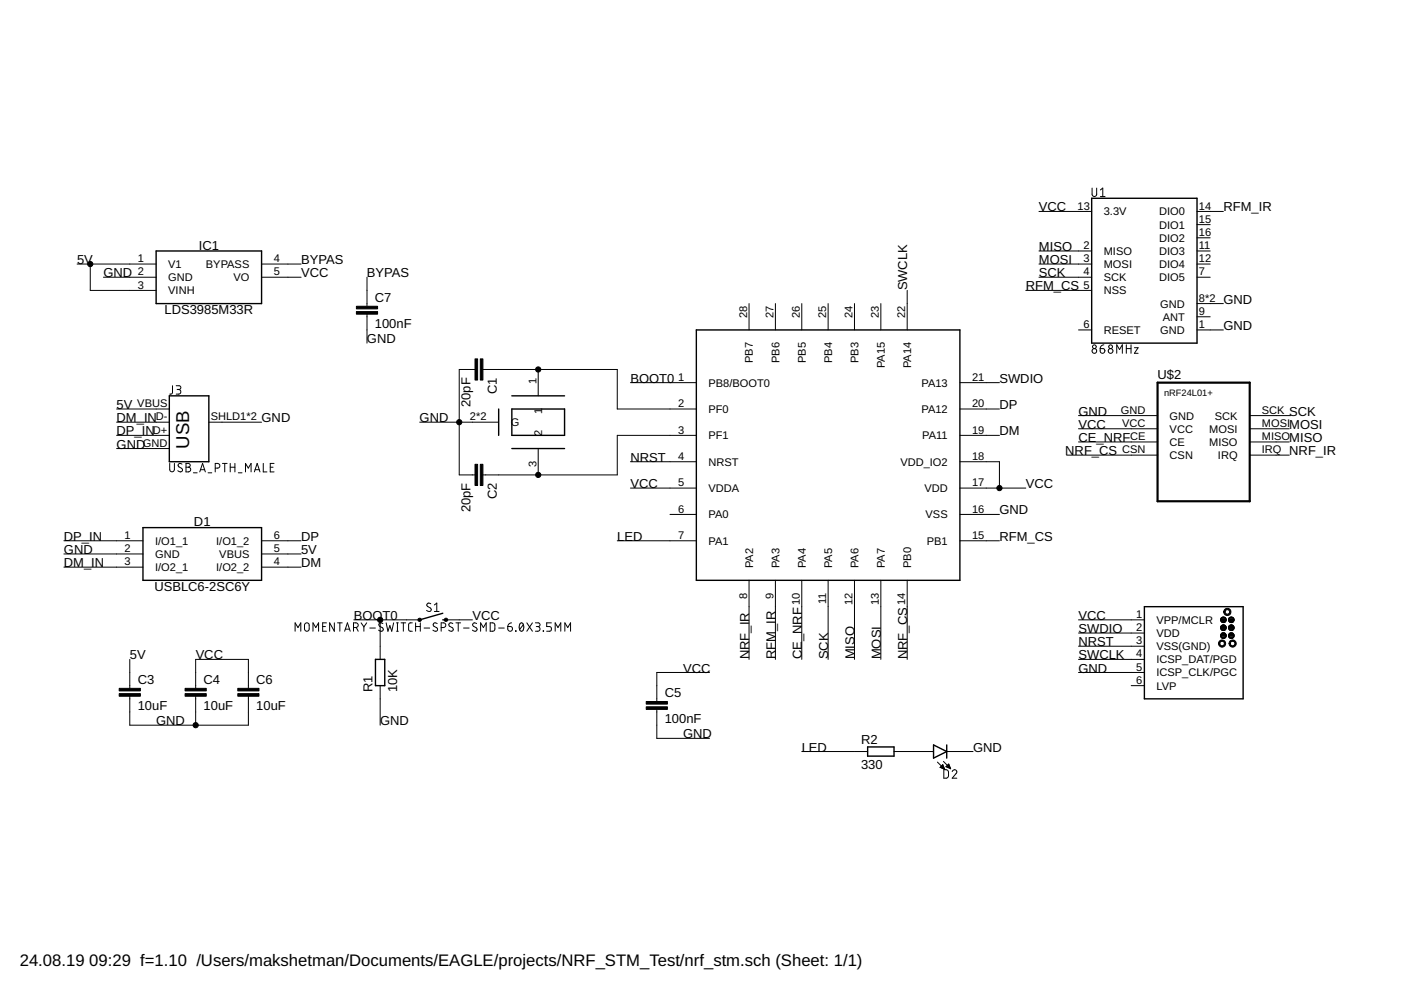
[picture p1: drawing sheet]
<svg xmlns="http://www.w3.org/2000/svg" width="297mm" height="210mm" viewBox="0 0 297 210" stroke-linecap="round" stroke-linejoin="round" font-family="sans-serif">
<g fill="none" stroke="#000" stroke-width=".21">
<path d="M231.5 39.9v1.3a.49 .49 0 0 0 .5 .5 .49 .49 0 0 0 .5-.5v-1.3M16.3 56h16.8M19.1 56v5.6h14M21.9 58.8h11.2M55.5 56h8.3M55.5 58.8h8.3M77.8 58.8v6.1M220.3 44.8h11.2M220.3 53.2h11.2M220.3 56h11.2M220.3 58.8h11.2M233.3 40.3l.5-.4v1.8"/>
<path d="M233.3 41.7h1M253.8 44.8h5.6M253.8 47.6h2.8M253.8 50.4h2.8M253.8 53.2h2.8M253.8 56h2.8M253.8 58.8h2.8M77.8 66.6v6.1M100.7 78.3h-3.3v22.4h3.3M102.4 78.3h28.5v8.4h16.7M114.1 78.3v5.6M158.8 64.4v5.6"/>
<path d="M164.4 64.4v5.6M170 64.4v5.6M175.6 64.4v5.6M181.2 64.4v5.6M186.8 64.4v5.6M192.3 61.6v8.4M217.5 61.6h14M228.7 70h2.8M233.3 73.9h.5a.5 .5 0 0 1 .5 .6 .5 .5 0 0 1-.6 .4 .5 .5 0 0 1-.4-.5zM234 73.1l-.6 .3-.1 .5M236.8 74.9v-1.8l.6 1 .6-1v1.8M238.8 73.9h1"/>
<path d="M238.8 73.1v1.8M239.8 73.1v1.8M240.5 73.7h.8l-.8 1.2h.8M253.8 70h5.6M253.8 67.2h2.8M253.8 64.4h5.6M24.7 92.3h11.2M24.7 89.5h11.2M24.7 86.7h11.2M24.7 95.1h11.2M36 98.3v1.2a.5 .5 0 0 0 .5 .5 .5 .5 0 0 0 .5-.5v-1.2M36.6 81.8v1.5l-.3 .2-.3 .1"/>
<path d="M37.4 81.8h.6a.39 .39 0 0 1 .4 .4 .39 .39 0 0 1-.4 .4h-.5M37.8 82.6a.5 .5 0 0 1 .5 .5 .5 .5 0 0 1-.5 .5h-.4M38.6 98.4a.45 .45 0 0 0-.6-.1 .45 .45 0 0 0-.2 .6l.7 .4a.46 .46 0 0 1 .1 .7 .46 .46 0 0 1-.7-.1l-.2-.1M39.4 98.3h.5a.4 .4 0 0 1 .4 .4 .4 .4 0 0 1-.4 .4 .5 .5 0 0 1 .5 .5 .5 .5 0 0 1-.5 .5h-.5zM39.4 99.1h.5M42.5 99.6h.9M44.3 89.5h11.2M45.6 99.3h.5a.5 .5 0 0 0 .5-.5 .5 .5 0 0 0-.5-.5h-.5v1.8M47.2 98.3h1M47.6 98.3v1.8M48.8 99.1h1M48.8 98.3v1.8"/>
<path d="M49.8 98.3v1.8M54.1 99.6h.9M55.8 98.3v1.8h.8M57.3 99.1h.6M58.1 98.3h-.8v1.8h.8M89 89.5h16.7M114.1 95.1v5.6M133.7 97.9h13.9M133.7 81.1h13.9M147.6 92.3h-16.7v8.4h-28.5M203.5 92.3h8.4M203.5 86.7h8.4"/>
<path d="M203.5 97.9h8.4v5.6M203.5 81.1h8.4M226.1 96.5h19.3M228.7 88.1h16.7M228.7 90.9h16.7M228.7 93.7h16.7M265 88.1h8.6M265 90.9h8.3M265 93.7h8.3M265 96.5h8.3M13.5 114.7h16.8M13.5 117.5h16.8"/>
<path d="M41 100.2h.8M42.4 100.1l.5-1.8 .6 1.8M44.1 100.2h.8M50.5 100.2h.8M52 100.1v-1.8l.6 1 .6-1v1.8M53.9 100.1l.6-1.8 .6 1.8M55.5 114.7h8.3M55.5 117.5h8.3M130.9 114.7h16.7M133.7 103.5h13.9M142 109.1h5.6M203.5 103.5h14"/>
<path d="M203.5 109.1h8.4M203.5 114.7h8.4M13.5 120.2h16.8M27.5 139.8v6.1M55.5 120.2h8.3M62.6 133.8v-1.7l.6 1 .6-1v1.7M64.7 132.2l.3-.1 .4 .1 .2 1.1a.5 .5 0 0 1-.5 .5 .5 .5 0 0 1-.5-.5zM66.4 133.8v-1.7l.6 1 .5-1v1.7M68.4 132.8h.6M69.2 132.1h-.8v1.7h.8M70.9 132.1v1.7l-1-1.7v1.7M71.6 132.1h1"/>
<path d="M72.1 132.1v1.7M73.1 133.8l.6-1.7 .6 1.7M73.2 133.4h.9M75 133.1h.4a.5 .5 0 0 0 .6-.5 .5 .5 0 0 0-.6-.5h-.4v1.7M75 131.4h14M75.5 133.1l.4 .7M76.6 132.1l.6 .8M77.2 132.9v.9M77.7 132.1l-.5 .8M78.4 133.2h1.2M80.6 131.4v8.4M81.2 132.2l-.6-.1-.3 .4 .1 .2 .7 .4a.45 .45 0 0 1 0 .7 .45 .45 0 0 1-.6-.1l-.2-.1"/>
<path d="M81.9 132.1l.4 1.7 .4-1.1 .4 1.1 .4-1.7M84.1 133.8h.4M84.1 132.1h.4M84.3 132.1v1.7M85 132.1h1M85.5 132.1v1.7M87.4 132.1h-.5l-.3 .4 .1 1.1 .2 .2h.5M88.1 132.8h1M88.1 132.1v1.7M89.1 132.1v1.7M89.9 133.2h1.2M91.3 128a.45 .45 0 0 0-.6-.1 .45 .45 0 0 0-.1 .6l.6 .4a.45 .45 0 0 1 .1 .7 .45 .45 0 0 1-.7-.1l-.2-.1"/>
<path d="M92.1 128.3l.5-.4v1.7M92.1 129.6h1M92.7 132.2l-.2-.1a.41 .41 0 0 0-.6 .1 .41 .41 0 0 0 .1 .6l.6 .3a.42 .42 0 0 1 .1 .6 .42 .42 0 0 1-.5 .1l-.4-.2M93.5 133.1h.5a.5 .5 0 0 0 .5-.5 .5 .5 0 0 0-.5-.5h-.5v1.7M94.6 131.4h5.6M96 132.2l-.2-.1a.41 .41 0 0 0-.6 .1 .41 .41 0 0 0 .2 .6l.5 .3a.42 .42 0 0 1 .1 .6 .42 .42 0 0 1-.5 .1l-.4-.2M96.7 132.1h1M97.2 132.1v1.7M98.3 133.2h1.2M101 132.2l-.2-.1a.41 .41 0 0 0-.5 .1 .41 .41 0 0 0 .1 .6l.5 .3a.45 .45 0 0 1 .1 .7 .45 .45 0 0 1-.7-.1l-.1-.1M101.9 133.8v-1.7l.6 1 .6-1v1.7M103.9 132.1h.7l.3 .3v1.1l-.3 .3h-.7z"/>
<path d="M105.7 133.2h1.2M107.7 132.8h.6a.51 .51 0 0 1 .4 .6 .51 .51 0 0 1-.6 .4 .51 .51 0 0 1-.4-.5zM108.5 132.1l-.5 .1-.3 .6M109.3 133.8h.1zM110.3 132.2l.3-.1a1.06 1.06 0 0 1 0 1.7 1.09 1.09 0 0 1-.3-1.6zM111 132.5l-.8 1M111.7 132.1l1.2 1.7M112.9 132.1l-1.2 1.7M113.5 132.1h.6a.39 .39 0 0 1 .4 .4 .39 .39 0 0 1-.4 .3h-.4M114 132.8a.5 .5 0 0 1 .5 .5 .5 .5 0 0 1-.5 .5h-.5M115.2 133.8h.1zM116.9 132.1h-1v.7h.6a.51 .51 0 0 1 .4 .5 .51 .51 0 0 1-.4 .5h-.6"/>
<path d="M117.7 133.8v-1.7l.6 1 .6-1v1.7M119.8 133.8v-1.7l.6 1 .6-1v1.7M158.8 123v16.8M164.4 123v16.8M170 123v16.8M175.6 123v16.8M181.2 123v16.8M186.8 123v16.8M192.3 123v16.8M228.7 131.4h13.9M228.7 134.2h13.9M228.7 137h13.9"/>
<path d="M228.7 139.8h13.9M27.5 147.6v6.2h25.2v-6.2M41.5 145.9v-6.1h11.2v6.1M41.5 147.6v6.2M80.6 145.4v8.4M139.3 150.4v6.1h11.1M150.4 142.6h-11.1v6.1M170 159.3h14M189.5 159.3h8.4M200.7 159.3h5.6M228.7 142.6h13.9M239.8 145.4h2.8"/>
<path d="M198.8 161.6l1.5 1.5M199.3 162.7l1 .4M199.3 162.7h.8M199.5 162.6h.6M199.6 162.4h.4M199.6 162.8h.6M199.7 162.3h.2M199.9 162.1l-.6 .6M199.9 162.1l.4 1M199.9 162.2h.1M200 163h.2M200 161.4l1.5 1.6"/>
<path d="M200.1 163.2h.6l.4 .4v.9l-.4 .5h-.6zM200.3 163.1h.1M200.6 162.6h.8M200.6 162.6l.9 .4M200.7 162.4h.6M200.9 162.3h.4M200.9 162.7h.5M201 162.2h.2M201.1 162h.1M201.1 162l-.5 .6M201.1 162l.4 1M201.2 162.8h.3"/>
<path d="M201.5 163h.1M201.9 163.6a.48 .48 0 0 1 .7-.4 .48 .48 0 0 1 .1 .8l-.8 1h1"/>
<circle cx="232" cy="74.4" r=".5"/>
<circle cx="232" cy="73.5" r=".39"/>
<circle cx="235.5" cy="73.5" r=".39"/>
<circle cx="235.5" cy="74.4" r=".5"/>
</g>
<path d="M245.4 81.1h19.6v25.2h-19.6z" fill="none" stroke="#000" stroke-width=".47"/>
<g fill="none" stroke="#000" stroke-width=".3">
<path d="M33.1 53.2h22.4v11.2h-22.4zM231.5 42h22.3v30.7h-22.3zM147.6 70h55.9v53h-55.9zM35.9 83.9h8.4v14h-8.4zM105.7 86.7v5.6M108.5 83.9h11.2M108.5 86.7h11.2v5.6h-11.2zM108.5 95.1h11.2M30.3 111.9h25.2v11.1h-25.2zM79.6 139.8h2v5.6h-2zM93.9 131.4h.7M93.9 130l-4.9 1.4"/>
<path d="M242.6 128.6h21v19.6h-21zM258.8 133.1h1.1M258.8 134.8l.3 .5M258.8 134.8h1.1M258.8 131.6h1.1M258.8 131.3h1.1M258.8 131.3a.55 .55 0 0 0 .6 .7 .55 .55 0 0 0 .5-.7M258.9 133.3h1M258.9 134.5h1M258.9 133.3l.1 .2M258.9 134.5l-.1 .3M258.9 134.5a.54 .54 0 0 1 .5-.3 .54 .54 0 0 1 .5 .3"/>
<path d="M258.9 135h1M258.9 132.8h1M259 131.1h.8M259 131.1l-.2 .2M259 131.1a.55 .55 0 0 1 .8 0M259 131.8h.8M259.1 133.5h.6M259.1 134.3h.6M259.2 135.3h.4M259.2 132.6h.3M259.3 132.5a.55 .55 0 0 0-.4 .8M259.3 132.5a.55 .55 0 0 1 .5 .2 .55 .55 0 0 1 .1 .6"/>
<path d="M259.8 131.1l.1 .2M259.9 133.3l-.4 .3-.5-.1M259.9 134.5v.3M259.9 134.8a.56 .56 0 0 1-.8 .5M260.5 133.1h1.1M260.5 134.8h1.1M260.5 134.8l.3 .5M260.5 131.3a.55 .55 0 0 0 .6 .7 .55 .55 0 0 0 .5-.7M260.5 131.6h1.1M260.5 131.3h1.1M260.5 133.3h1.1M260.6 134.5a.54 .54 0 0 1 .5-.3 .54 .54 0 0 1 .5 .3"/>
<path d="M260.6 134.5h1M260.6 134.5l-.1 .3M260.6 132.8h.9M260.6 135h1M260.6 131.1l-.1 .2M260.6 131.1a.55 .55 0 0 1 .9 0M260.6 131.1h.9M260.7 131.8h.8M260.8 133.5h.6M260.8 134.3h.5M260.9 135.3h.4M260.9 132.6h.3"/>
<path d="M261.5 131.1l.1 .2M261.6 133.3a.55 .55 0 0 0-.3-.7 .55 .55 0 0 0-.7 .2 .55 .55 0 0 0 .1 .7M261.6 133.3l-.4 .3-.5-.1M261.6 134.5v.3M261.6 134.8a.56 .56 0 0 1-.8 .5M184 158.4h5.5v1.9h-5.5zM197.9 157.9l2.8 1.4-2.8 1.4zM200.7 157.9v2.8"/>
</g>
<g fill="#000" stroke="#000" stroke-width=".21">
<path d="M258.5 136a.76 .76 0 0 1 1.2 .1 .76 .76 0 0 1-.4 1.1 .76 .76 0 0 1-1-.8h.3a.49 .49 0 0 1 .7-.5 .49 .49 0 0 1 .2 .8 .49 .49 0 0 1-.8-.1l-.1-.2h-.3z" fill-rule="evenodd"/>
<path d="M259.6 129.2a.77 .77 0 0 1 1.3 .1 .77 .77 0 0 1-.4 1.2 .77 .77 0 0 1-1-.8h.2a.49 .49 0 0 1 .7-.4 .49 .49 0 0 1 .1 .8 .49 .49 0 0 1-.7-.2l-.1-.2h-.2z" fill-rule="evenodd"/>
<path d="M260.8 136a.76 .76 0 0 1 1.2 0 .76 .76 0 0 1-.4 1.2 .76 .76 0 0 1-1-.8h.3a.49 .49 0 0 1 .7-.4 .49 .49 0 0 1 .1 .8 .49 .49 0 0 1-.8-.2v-.2h-.3z" fill-rule="evenodd"/>
<circle cx="19.1" cy="56" r=".55"/>
<circle cx="114.1" cy="78.3" r=".55"/>
<circle cx="97.4" cy="89.5" r=".55"/>
<circle cx="114.1" cy="100.7" r=".55"/>
<circle cx="211.9" cy="103.5" r=".55"/>
<circle cx="80.6" cy="131.4" r=".55"/>
<circle cx="89" cy="131.4" r=".36"/>
<circle cx="94.6" cy="131.4" r=".36"/>
<circle cx="41.5" cy="153.8" r=".55"/>
</g>
<g fill="#000" stroke="#000" stroke-width=".21">
<path d="M75.6 66.1h4.5v.5h-4.5zM75.6 64.9h4.5v.6h-4.5zM100.7 76.1h.6v4.5h-.6zM101.8 76.1h.6v4.5h-.6zM100.7 98.4h.6v4.5h-.6zM101.8 98.4h.6v4.5h-.6zM25.3 147.1h4.5v.5h-4.5zM25.3 145.9h4.5v.6h-4.5zM39.2 147.1h4.5v.5h-4.5zM39.2 145.9h4.5v.6h-4.5zM50.4 147.1h4.5v.5h-4.5zM50.4 145.9h4.5v.6h-4.5z"/>
<path d="M137 149.9h4.5v.5h-4.5zM137 148.7h4.5v.6h-4.5z"/>
</g>
<text font-size="3.9" x="40.1" y="95.1" transform="rotate(-90 40.1 95.1)">USB</text>
<g font-size="3.5">
<text x="4.2" y="204.7">24.08.19</text>
<text x="18.9" y="204.7">09:29 f=1.10 /Users/makshetman/Documents/EAGLE/projects/NRF_STM_Test/nrf_stm.sch (Sheet: 1/1)</text>
</g>
<g font-size="2.8">
<text x="220.3" y="44.8">VCC</text>
<text x="259.4" y="44.8">RFM_IR</text>
<text x="42.1" y="52.9">IC1</text>
<text x="220.3" y="53.2">MISO</text>
<text x="16.3" y="56">5V</text>
<text x="21.9" y="58.8">GND</text>
<text x="63.8" y="58.8">VCC</text>
<text x="63.8" y="56">BYPAS</text>
<text x="77.8" y="58.8">BYPAS</text>
<text x="220.3" y="58.8">SCK</text>
<text x="220.3" y="56">MOSI</text>
<text x="79.5" y="64">C7</text>
<text x="192.3" y="61.6" transform="rotate(-90 192.3 61.6)">SWCLK</text>
<text x="217.5" y="61.6">RFM_CS</text>
<text x="259.4" y="64.4">GND</text>
<text x="34.9" y="66.6">LDS3985M33R</text>
<text x="79.5" y="69.5">100nF</text>
<text x="259.4" y="70">GND</text>
<text x="77.8" y="72.8">GND</text>
<text x="105.3" y="83.5" transform="rotate(-90 105.3 83.5)">C1</text>
<text x="133.7" y="81.1">BOOT0</text>
<text x="211.9" y="81.1">SWDIO</text>
<text x="245.4" y="80.4">U$2</text>
<text x="24.7" y="86.7">5V</text>
<text x="24.7" y="89.5">DM_IN</text>
<text x="55.5" y="89.5">GND</text>
<text x="89" y="89.5">GND</text>
<text x="99.7" y="86.3" transform="rotate(-90 99.7 86.3)">20pF</text>
<text x="211.9" y="86.7">DP</text>
<text x="228.7" y="88.1">GND</text>
<text x="273.4" y="88.1">SCK</text>
<text x="24.7" y="95.1">GND</text>
<text x="24.7" y="92.3">DP_IN</text>
<text x="211.9" y="92.3">DM</text>
<text x="228.7" y="90.9">VCC</text>
<text x="228.7" y="93.7">CE_NRF</text>
<text x="273.4" y="90.9">MOSI</text>
<text x="273.4" y="93.7">MISO</text>
<text x="133.7" y="97.9">NRST</text>
<text x="225.9" y="96.5">NRF_CS</text>
<text x="273.4" y="96.5">NRF_IR</text>
<text x="105.3" y="105.9" transform="rotate(-90 105.3 105.9)">C2</text>
<text x="133.7" y="103.5">VCC</text>
<text x="217.5" y="103.5">VCC</text>
<text x="41.1" y="111.6">D1</text>
<text x="99.7" y="108.6" transform="rotate(-90 99.7 108.6)">20pF</text>
<text x="211.9" y="109.1">GND</text>
<text x="13.5" y="117.4">GND</text>
<text x="13.5" y="114.7">DP_IN</text>
<text x="63.8" y="117.4">5V</text>
<text x="63.8" y="114.7">DP</text>
<text x="130.9" y="114.7">LED</text>
<text x="211.9" y="114.7">RFM_CS</text>
<text x="13.5" y="120.2">DM_IN</text>
<text x="32.7" y="125.3">USBLC6-2SC6Y</text>
<text x="63.8" y="120.2">DM</text>
<text x="75" y="131.4">BOOT0</text>
<text x="100.2" y="131.4">VCC</text>
<text x="228.7" y="131.4">VCC</text>
<text x="228.7" y="134.2">SWDIO</text>
<text x="228.7" y="137">NRST</text>
<text x="27.5" y="139.8">5V</text>
<text x="41.5" y="139.8">VCC</text>
<text x="144.8" y="142.6">VCC</text>
<text x="158.8" y="139.8" transform="rotate(-90 158.8 139.8)">NRF_IR</text>
<text x="164.4" y="139.8" transform="rotate(-90 164.4 139.8)">RFM_IR</text>
<text x="170" y="139.8" transform="rotate(-90 170 139.8)">CE_NRF</text>
<text x="175.6" y="139.8" transform="rotate(-90 175.6 139.8)">SCK</text>
<text x="181.2" y="139.8" transform="rotate(-90 181.2 139.8)">MISO</text>
<text x="186.8" y="139.8" transform="rotate(-90 186.8 139.8)">MOSI</text>
<text x="192.3" y="139.8" transform="rotate(-90 192.3 139.8)">NRF_CS</text>
<text x="228.7" y="142.6">GND</text>
<text x="228.7" y="139.8">SWCLK</text>
<text x="29.2" y="145">C3</text>
<text x="43.2" y="145">C4</text>
<text x="54.3" y="145">C6</text>
<text x="78.9" y="146.8" transform="rotate(-90 78.9 146.8)">R1</text>
<text x="84.2" y="146.8" transform="rotate(-90 84.2 146.8)">10K</text>
<text x="140.9" y="147.8">C5</text>
<text x="29.2" y="150.5">10uF</text>
<text x="33.1" y="153.8">GND</text>
<text x="43.2" y="150.5">10uF</text>
<text x="54.3" y="150.5">10uF</text>
<text x="80.6" y="153.8">GND</text>
<text x="140.9" y="153.3">100nF</text>
<text x="144.8" y="156.6">GND</text>
<text x="170" y="159.3">LED</text>
<text x="182.6" y="157.7">R2</text>
<text x="206.3" y="159.3">GND</text>
<text x="182.6" y="163">330</text>
</g>
<g font-size="2.3">
<text x="228.5" y="44.4">13</text>
<text x="234" y="45.7">3.3V</text>
<text x="245.7" y="45.7">DIO0</text>
<text x="254.2" y="44.4">14</text>
<text x="254.2" y="47.2">15</text>
<text x="229.7" y="52.8">2</text>
<text x="245.7" y="48.5">DIO1</text>
<text x="245.7" y="51.2">DIO2</text>
<text x="254.2" y="50">16</text>
<text x="254.2" y="52.8">11</text>
<text x="29.2" y="55.6">1</text>
<text x="29.2" y="58.4">2</text>
<text x="35.7" y="56.8">V1</text>
<text x="35.7" y="59.6">GND</text>
<text x="43.7" y="56.8">BYPASS</text>
<text x="49.5" y="59.6">VO</text>
<text x="58" y="55.6">4</text>
<text x="58" y="58.4">5</text>
<text x="229.7" y="58.4">4</text>
<text x="229.7" y="55.6">3</text>
<text x="234" y="59.6">SCK</text>
<text x="234" y="54">MISO</text>
<text x="234" y="56.8">MOSI</text>
<text x="245.7" y="54">DIO3</text>
<text x="245.7" y="56.8">DIO4</text>
<text x="245.7" y="59.6">DIO5</text>
<text x="254.2" y="55.6">12</text>
<text x="254.2" y="58.4">7</text>
<text x="29.2" y="61.2">3</text>
<text x="35.7" y="62.4">VINH</text>
<text x="229.7" y="61.2">5</text>
<text x="234" y="62.4">NSS</text>
<text x="246" y="65.2">GND</text>
<text x="254.2" y="64">8*2</text>
<text x="158.4" y="67.4" transform="rotate(-90 158.4 67.4)">28</text>
<text x="164" y="67.4" transform="rotate(-90 164 67.4)">27</text>
<text x="169.6" y="67.4" transform="rotate(-90 169.6 67.4)">26</text>
<text x="175.2" y="67.4" transform="rotate(-90 175.2 67.4)">25</text>
<text x="180.8" y="67.4" transform="rotate(-90 180.8 67.4)">24</text>
<text x="186.4" y="67.4" transform="rotate(-90 186.4 67.4)">23</text>
<text x="191.9" y="67.4" transform="rotate(-90 191.9 67.4)">22</text>
<text x="229.7" y="69.6">6</text>
<text x="234" y="70.8">RESET</text>
<text x="246" y="70.8">GND</text>
<text x="246.5" y="68">ANT</text>
<text x="254.2" y="69.6">1</text>
<text x="254.2" y="66.8">9</text>
<text x="159.7" y="77" transform="rotate(-90 159.7 77)">PB7</text>
<text x="165.2" y="77" transform="rotate(-90 165.2 77)">PB6</text>
<text x="170.8" y="77" transform="rotate(-90 170.8 77)">PB5</text>
<text x="176.4" y="77" transform="rotate(-90 176.4 77)">PB4</text>
<text x="182" y="77" transform="rotate(-90 182 77)">PB3</text>
<text x="113.7" y="81.4" transform="rotate(-90 113.7 81.4)">1</text>
<text x="143.8" y="80.7">1</text>
<text x="150.2" y="82">PB8/BOOT0</text>
<text x="187.6" y="78.1" transform="rotate(-90 187.6 78.1)">PA15</text>
<text x="193.2" y="78.1" transform="rotate(-90 193.2 78.1)">PA14</text>
<text x="195.4" y="82">PA13</text>
<text x="206.1" y="80.7">21</text>
<text x="29.1" y="86.3">VBUS</text>
<text x="33" y="89.1">D-</text>
<text x="44.7" y="89.1">SHLD1*2</text>
<text x="99.6" y="89.1">2*2</text>
<text x="115" y="87.8" transform="rotate(-90 115 87.8)">1</text>
<text x="143.8" y="86.3">2</text>
<text x="150.2" y="87.6">PF0</text>
<text x="195.4" y="87.6">PA12</text>
<text x="206.1" y="86.3">20</text>
<text x="237.6" y="87.7">GND</text>
<text x="248" y="89">GND</text>
<text x="257.6" y="89">SCK</text>
<text x="267.5" y="87.7">SCK</text>
<text x="30.3" y="94.7">GND</text>
<text x="32.4" y="91.9">D+</text>
<text x="108.3" y="90.4">G</text>
<text x="115" y="92.5" transform="rotate(-90 115 92.5)">2</text>
<text x="143.8" y="91.9">3</text>
<text x="150.2" y="93.1">PF1</text>
<text x="195.5" y="93.1">PA11</text>
<text x="206.1" y="91.9">19</text>
<text x="237.9" y="90.5">VCC</text>
<text x="239.6" y="93.3">CE</text>
<text x="248" y="91.8">VCC</text>
<text x="248" y="94.5">CE</text>
<text x="256.4" y="91.7">MOSI</text>
<text x="256.4" y="94.5">MISO</text>
<text x="267.5" y="90.5">MOSI</text>
<text x="267.5" y="93.3">MISO</text>
<text x="113.7" y="99" transform="rotate(-90 113.7 99)">3</text>
<text x="143.8" y="97.5">4</text>
<text x="150.2" y="98.7">NRST</text>
<text x="190.9" y="98.7">VDD_IO2</text>
<text x="206.1" y="97.5">18</text>
<text x="237.9" y="96.1">CSN</text>
<text x="248" y="97.3">CSN</text>
<text x="258.2" y="97.3">IRQ</text>
<text x="267.5" y="96.1">IRQ</text>
<text x="143.8" y="103.1">5</text>
<text x="150.2" y="104.3">VDDA</text>
<text x="196" y="104.3">VDD</text>
<text x="206.1" y="103.1">17</text>
<text x="143.8" y="108.7">6</text>
<text x="150.2" y="109.9">PA0</text>
<text x="196.2" y="109.9">VSS</text>
<text x="206.1" y="108.7">16</text>
<text x="26.4" y="114.3">1</text>
<text x="26.4" y="117.1">2</text>
<text x="26.4" y="119.9">3</text>
<text x="32.9" y="115.5">I/O1_1</text>
<text x="32.9" y="118.3">GND</text>
<text x="45.8" y="115.5">I/O1_2</text>
<text x="46.5" y="118.3">VBUS</text>
<text x="58" y="114.3">6</text>
<text x="58" y="117.1">5</text>
<text x="58" y="119.9">4</text>
<text x="143.8" y="114.3">7</text>
<text x="150.2" y="115.5">PA1</text>
<text x="196.5" y="115.5">PB1</text>
<text x="206.1" y="114.3">15</text>
<text x="32.9" y="121.1">I/O2_1</text>
<text x="45.8" y="121.1">I/O2_2</text>
<text x="159.7" y="120.5" transform="rotate(-90 159.7 120.5)">PA2</text>
<text x="165.2" y="120.5" transform="rotate(-90 165.2 120.5)">PA3</text>
<text x="170.8" y="120.5" transform="rotate(-90 170.8 120.5)">PA4</text>
<text x="176.4" y="120.5" transform="rotate(-90 176.4 120.5)">PA5</text>
<text x="182" y="120.5" transform="rotate(-90 182 120.5)">PA6</text>
<text x="187.6" y="120.5" transform="rotate(-90 187.6 120.5)">PA7</text>
<text x="193.2" y="120.5" transform="rotate(-90 193.2 120.5)">PB0</text>
<text x="158.4" y="126.9" transform="rotate(-90 158.4 126.9)">8</text>
<text x="164" y="126.9" transform="rotate(-90 164 126.9)">9</text>
<text x="169.6" y="128.2" transform="rotate(-90 169.6 128.2)">10</text>
<text x="175.2" y="128" transform="rotate(-90 175.2 128)">11</text>
<text x="180.8" y="128.2" transform="rotate(-90 180.8 128.2)">12</text>
<text x="186.4" y="128.2" transform="rotate(-90 186.4 128.2)">13</text>
<text x="191.9" y="128.2" transform="rotate(-90 191.9 128.2)">14</text>
<text x="240.9" y="131">1</text>
<text x="240.9" y="133.8">2</text>
<text x="240.9" y="136.6">3</text>
<text x="245.2" y="132.3">VPP/MCLR</text>
<text x="245.2" y="135">VDD</text>
<text x="245.2" y="137.8">VSS(GND)</text>
<text x="240.9" y="139.4">4</text>
<text x="240.9" y="142.2">5</text>
<text x="245.2" y="140.6">ICSP_DAT/PGD</text>
<text x="245.2" y="143.4">ICSP_CLK/PGC</text>
<text x="240.9" y="145">6</text>
<text x="245.2" y="146.2">LVP</text>
</g>
<text font-size="2" x="246.8" y="83.9">nRF24L01+</text>
</svg>
